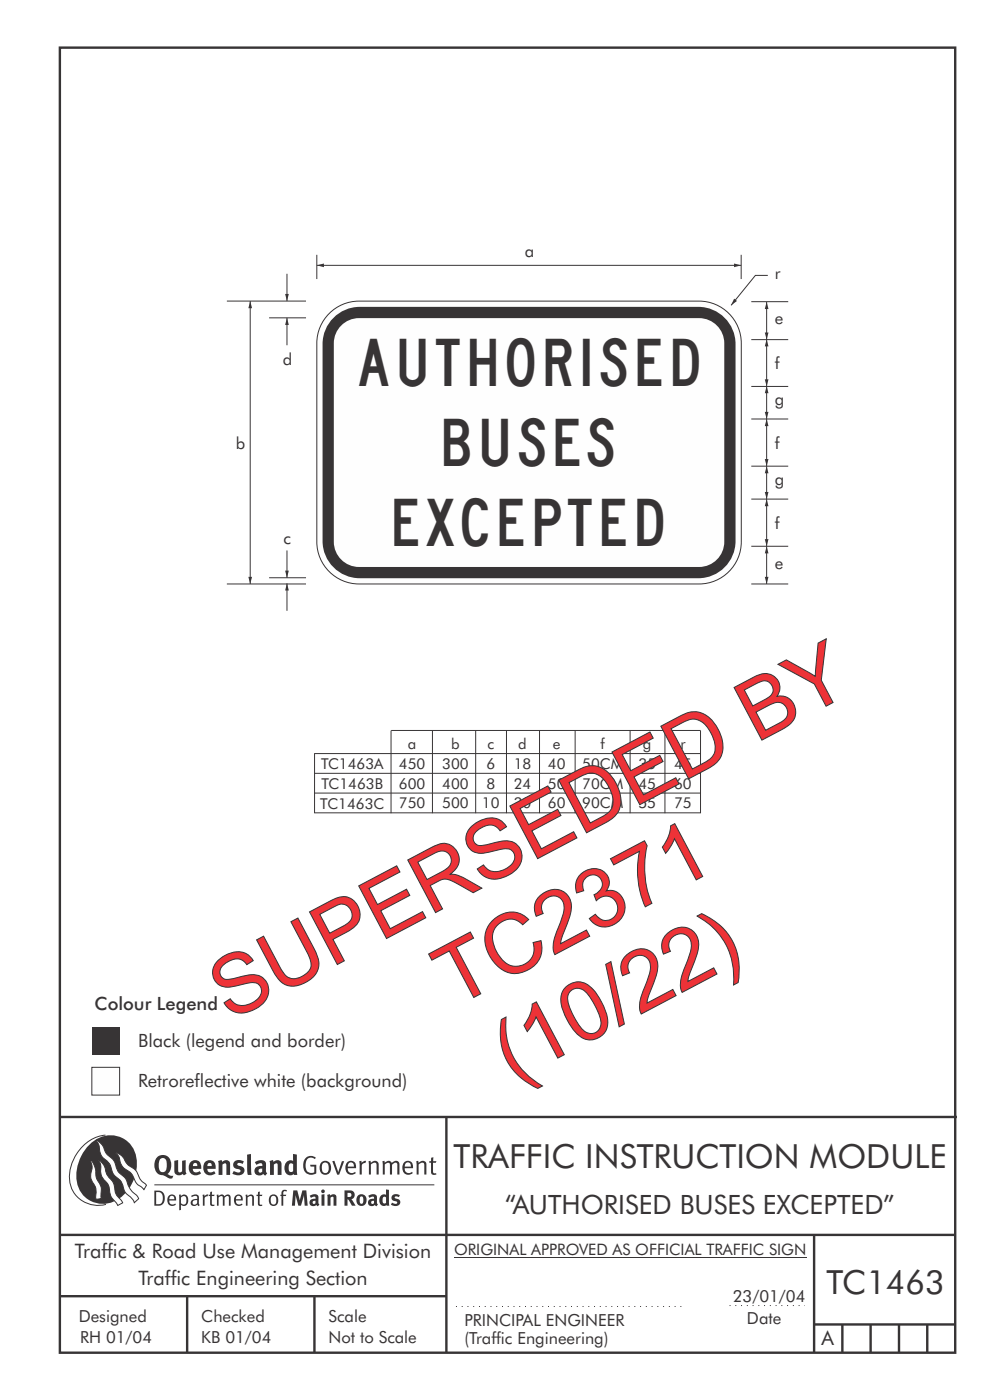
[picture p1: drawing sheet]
<svg xmlns="http://www.w3.org/2000/svg" width="210mm" height="297mm" viewBox="0 0 210 297" stroke-linecap="round" stroke-linejoin="round" font-family="sans-serif">
<g fill="none" stroke="#373435" stroke-width=".51">
<path d="M12.7 10.1h189.9v276.9h-189.9zM12.7 237h190.3M94.7 236.9v50.1M12.7 262h190M12.7 275h82M39.7 275v12M66.7 275v12M172.7 262v25M172.7 281h30M178.7 281v6M184.7 281v6M190.7 281v6"/>
<path d="M196.7 281v6"/>
</g>
<path d="M96.7 277.2h48.5M154.8 277h15.9" fill="none" stroke="#373435" stroke-width=".21" stroke-dasharray=".2 1" stroke-linecap="butt"/>
<path d="M96.3 266.7h74.7" fill="none" stroke="#373435" stroke-width=".21"/>
<g fill="#373435">
<path d="M64.9 245.6a1.61 1.61 0 0 1 2.1 0l-.2 .3a1.17 1.17 0 0 0-1.4-.2 1.17 1.17 0 0 0-.6 1.3 1.42 1.42 0 0 0 1.2 1.9l.7-.2v-1.2h-.8l-.1-.4h1.3v1.8a1.82 1.82 0 0 1-2.2 0 1.82 1.82 0 0 1-.6-2.1l.2-.7z" fill-rule="evenodd"/>
<path d="M68.2 246.5a1.77 1.77 0 0 0 .4 2.7 1.39 1.39 0 0 0 1.4-.5 1.39 1.39 0 0 0 .2-1.5 1.19 1.19 0 0 0-2-.7zM68.5 246.8a.83 .83 0 0 1 1 .1 .83 .83 0 0 1 .2 .9 .75 .75 0 0 1-.6 1.1 .75 .75 0 0 1-.8-.8v-1z" fill-rule="evenodd"/>
<path d="M70.5 246.4l.4-.1 .8 2.4 .8-2.3h.5l-1.1 2.8h-.4z" fill-rule="evenodd"/>
<path d="M73.6 246.7a1.74 1.74 0 0 0 .5 2.5h.9l.5-.3-.2-.3a.89 .89 0 0 1-1.1 .2 .89 .89 0 0 1-.4-1h1.7a1.15 1.15 0 0 0-.4-1.3 1.15 1.15 0 0 0-1.5 .2zM74 246.8a.67 .67 0 0 1 .8-.1 .67 .67 0 0 1 .3 .8h-1.3z" fill-rule="evenodd"/>
<path d="M76.2 246.4l.4-.1 .1 .4 .5-.4h.5l-.2 .5a.61 .61 0 0 0-.8 .6v1.8h-.4z" fill-rule="evenodd"/>
<path d="M78.1 246.4l.5-.1 .1 .4a.89 .89 0 0 1 .9-.4 .89 .89 0 0 1 .7 .7v2.2h-.4v-2.2l-.1-.2-.3-.1-.8 .4v2.1h-.4z" fill-rule="evenodd"/>
<path d="M81.1 246.4l.4-.1 .1 .4a.83 .83 0 0 1 .8-.4 .83 .83 0 0 1 .7 .5 .86 .86 0 0 1 .9-.5 .86 .86 0 0 1 .7 .7v2.2h-.4l-.1-2.3a.5 .5 0 0 0-.8 0l-.2 .2v2.1h-.5v-2.2l-.4-.3-.7 .4v2.1h-.4z" fill-rule="evenodd"/>
<path d="M85.7 246.7a1.74 1.74 0 0 0 .5 2.5h.9l.5-.3-.2-.3a.89 .89 0 0 1-1.1 .2 .89 .89 0 0 1-.4-1h1.7a1.15 1.15 0 0 0-.5-1.3 1.15 1.15 0 0 0-1.4 .2zM86 246.8a.67 .67 0 0 1 .9-.1 .67 .67 0 0 1 .3 .8h-1.3z" fill-rule="evenodd"/>
<path d="M88.3 246.4l.4-.1 .1 .4a.89 .89 0 0 1 .9-.4 .89 .89 0 0 1 .8 .7v2.2h-.5v-2.2l-.1-.2-.3-.1-.8 .4v2.1h-.4z" fill-rule="evenodd"/>
<path d="M91.5 245.6l.4-.1v.9h.7l-.2 .3h-.5v2.1l.1 .1h.5l.1 .3a.71 .71 0 0 1-1.2-.6v-1.9h-.3v-.3h.3z" fill-rule="evenodd"/>
<path d="M37 246.3l.8-.2v2a.46 .46 0 0 0 .2 .6 .46 .46 0 0 0 .6-.2v-2.2l.8-.2v2.4l.2 .5-.6 .4-.2-.3a1.03 1.03 0 0 1-1.2 .2 1.03 1.03 0 0 1-.6-1.1z" fill-rule="evenodd"/>
<path d="M40.4 246.6a1.64 1.64 0 0 0 0 2.2 1.64 1.64 0 0 0 2.3 .1l-.4-.4a.78 .78 0 0 1-.9 .3 .78 .78 0 0 1-.5-.8h1.8a1.37 1.37 0 0 0-.6-1.7 1.37 1.37 0 0 0-1.7 .3zM41.1 246.9a.48 .48 0 0 1 .6-.1 .48 .48 0 0 1 .2 .6h-1z" fill-rule="evenodd"/>
<path d="M43.5 246.6a1.65 1.65 0 0 0-.2 1.9 1.65 1.65 0 0 0 1.9 .8l.5-.4-.3-.4a.78 .78 0 0 1-.9 .3 .78 .78 0 0 1-.5-.8h1.8a1.37 1.37 0 0 0-.6-1.7 1.37 1.37 0 0 0-1.7 .3zM44.1 246.9a.48 .48 0 0 1 .6-.1 .48 .48 0 0 1 .2 .6h-.9z" fill-rule="evenodd"/>
<path d="M46.3 246.3l.7-.2 .1 .4a.95 .95 0 0 1 1-.3 .95 .95 0 0 1 .7 .8v2.3h-.8v-2.3l-.3-.2-.5 .3v2.2h-.8z" fill-rule="evenodd"/>
<path d="M49.7 246.5a1.73 1.73 0 0 1 2-.1l-.2 .5-.6-.2a.42 .42 0 0 0-.6 .3l.2 .3a1.23 1.23 0 0 1 1.4 1 1.47 1.47 0 0 1-2.3 .9l-.3-.2 .3-.6 .7 .3a.47 .47 0 0 0 .7-.3 .87 .87 0 0 0-1-.5l-.4-.2-.1-.4z" fill-rule="evenodd"/>
<path d="M54.1 246.6l.3 .5 .3-.1a.62 .62 0 0 1 .9 0l.1 .4a1.21 1.21 0 0 0-1.4 .3 1.21 1.21 0 0 0-.1 1.3 1.19 1.19 0 0 0 1.6 .1l.5 .3 .4-.5-.3-.3v-1.4a.96 .96 0 0 0-1.3-1zM55 248l.6-.1v.7a.43 .43 0 0 1-.6 .1 .43 .43 0 0 1 0-.7z" fill-rule="evenodd"/>
<path d="M57.2 246.3l.7-.2 .1 .4a.95 .95 0 0 1 1-.3 .95 .95 0 0 1 .7 .8v2.3h-.8v-2.3l-.2-.2-.6 .3v2.2h-.8z" fill-rule="evenodd"/>
<path d="M62.2 244.8v1.5a1.29 1.29 0 0 0-1.4 .2 1.29 1.29 0 0 0-.5 1.3 1.24 1.24 0 0 0 .6 1.3 1.24 1.24 0 0 0 1.4 0l.1 .2h.7l-.1-4.3zM61.5 246.9l.4-.1 .3 .2v1.5l-.3 .1a.48 .48 0 0 1-.6-.4 1.52 1.52 0 0 1 .2-1.3z" fill-rule="evenodd"/>
<path d="M52.4 245l.8-.2 .2 4.5h-.8l-.1-.2z" fill-rule="evenodd"/>
</g>
<path d="M22.4 240.8a9 9 0 0 0-7.4 10.9 6.2 6.2 0 0 0 7.5 3.8M32.7 251.4h59.4" fill="none" stroke="#373435" stroke-width=".21"/>
<path d="M19.1 242.7a5.7 5.7 0 0 1 6.5-1.4 5.7 5.7 0 0 1 3.4 5.7 8.6 8.6 0 0 1-6.2 8.3 5.7 5.7 0 0 1-6.5-7 9.9 9.9 0 0 1 2.8-5.6z" fill-rule="evenodd" fill="#373435"/>
<path d="M24.5 244.5a3.1 3.1 0 0 1 2.3 2.2l.7 .7a3.2 3.2 0 0 1 2 2.4l.4 .6 1.2 1.1-.6 .9-.2-.3a3.5 3.5 0 0 1-1.9-2.1 3.8 3.8 0 0 0-2.1-2.2 3.5 3.5 0 0 1-1-2.2zM20.4 241.9a3.4 3.4 0 0 1 1.9 2.5l.7 .8a3.3 3.3 0 0 1 1.7 2.6 4.4 4.4 0 0 0 1.7 2l.3 .3a6.1 6.1 0 0 0 2.5 3.7l.2 .5-.9 .9a6.1 6.1 0 0 0-1.9-2.2l-.4-.8a3.6 3.6 0 0 0-1.9-2.8l-.6-1a3.6 3.6 0 0 0-1.9-2.8 3.7 3.7 0 0 1-.8-2.4zM21 246.1a3.4 3.4 0 0 1 1.5 2.7l.6 1a3.8 3.8 0 0 1 1.4 3.1l.3 .7 1.2 1.6-1 .6-.5-.8a3.2 3.2 0 0 1-1.3-2.8 4.3 4.3 0 0 0-1.4-2.2 4.7 4.7 0 0 1-.5-2.9zM19.2 246.1a5.1 5.1 0 0 1 1.2 3.7l.3 .7a3.1 3.1 0 0 1 .7 3l.1 .8-1.1 .2-.1-.8a3.5 3.5 0 0 0-.9-3.3 3.6 3.6 0 0 1 .1-2.5z" fill-rule="evenodd" fill="#fefefe" stroke="#373435" stroke-width=".21"/>
<g fill="#373435">
<path d="M33.4 245.5a2.51 2.51 0 0 0 .4 3.7l.8 .1a2.78 2.78 0 0 0 2 .7l.2-.6h-.6l-.7-.3a2.56 2.56 0 0 0 0-3.8 1.83 1.83 0 0 0-2.1 .2zM34 245.9a.87 .87 0 0 1 1 0 .87 .87 0 0 1 .4 .9v.4a1.17 1.17 0 0 1-.9 1.5l-.3-.1a2.38 2.38 0 0 1-.2-2.7z" fill-rule="evenodd"/>
<path d="M33.1 252.9v2.6a1.12 1.12 0 0 0 1.2-.3 1.12 1.12 0 0 0 .2-1.2l-.1-.5-.3-.4zM32.7 252.6h1.1a1.67 1.67 0 0 1 1.2 1.6 1.67 1.67 0 0 1-1.3 1.6h-1zM36.1 253.9l-.2 .5h1.1a.55 .55 0 0 0-.3-.6 .55 .55 0 0 0-.6 .1zM35.8 253.7a.95 .95 0 0 1 1.2-.1 .95 .95 0 0 1 .4 1.1h-1.5a.72 .72 0 0 0 .4 .8 .72 .72 0 0 0 .9-.2l.1 .3a1.15 1.15 0 0 1-1.5 0 1.15 1.15 0 0 1-.2-1.5zM38.4 254.1v1.2a.7 .7 0 0 0 .9 .1 .7 .7 0 0 0 .2-.9 .61 .61 0 0 0-.4-.7 .61 .61 0 0 0-.7 .3zM38 253.5l.3-.1 .1 .4a.95 .95 0 0 1 1.2-.2 .95 .95 0 0 1 .3 1.2 .92 .92 0 0 1-.5 .9 .92 .92 0 0 1-1-.1v1.1l-.4 .1zM40.9 254.8a.5 .5 0 0 0 .2 .8 .5 .5 0 0 0 .7-.4v-.6zM40.5 253.7a1 1 0 0 1 1.7 .3v1.4l.2 .2-.2 .3-.3-.3a.78 .78 0 0 1-1.4-.1 .78 .78 0 0 1 .8-1.1h.5a.58 .58 0 0 0-.3-.7 .58 .58 0 0 0-.7 .2zM43 253.5l.3-.1 .1 .4 .3-.3 .5-.1-.2 .4a.52 .52 0 0 0-.6 .5v1.5h-.4zM44.6 252.9l.4-.1-.1 .7h.6l-.1 .3h-.5v1.5a.35 .35 0 0 0 .6 .3v.2a.57 .57 0 0 1-.6 .1 .57 .57 0 0 1-.3-.5v-1.6h-.3v-.3h.3zM45.9 253.5l.4-.1 .1 .4 .2-.2a.64 .64 0 0 1 1 .2 .7 .7 0 0 1 .8-.4 .7 .7 0 0 1 .5 .6v1.8h-.3v-1.7l-.3-.4-.7 .4v1.7h-.3v-1.6a.38 .38 0 0 0-.3-.5 .38 .38 0 0 0-.5 .2l-.1 .2v1.7h-.4zM50.2 253.9l-.2 .5h1.1a.55 .55 0 0 0-.2-.6 .55 .55 0 0 0-.7 .1zM49.9 253.7a.95 .95 0 0 1 1.2-.1 .95 .95 0 0 1 .4 1.1h-1.5a.72 .72 0 0 0 .4 .8 .72 .72 0 0 0 .9-.2l.1 .3a1.15 1.15 0 0 1-1.5 0 1.15 1.15 0 0 1-.2-1.5zM52.1 253.5l.3-.1 .1 .4a.72 .72 0 0 1 .8-.4 .72 .72 0 0 1 .6 .6v1.8h-.4v-1.6a.45 .45 0 0 0-.3-.5 .45 .45 0 0 0-.5 .2l-.2 .2v1.7h-.3zM54.7 252.9l.4-.1v.7h.6l-.1 .3h-.5v1.5a.35 .35 0 0 0 .5 .3v.2a.57 .57 0 0 1-.6 .1 .57 .57 0 0 1-.3-.5v-1.6h-.3v-.3h.3zM57.6 253.9l-.2 .7a.65 .65 0 0 0 .3 .8 .65 .65 0 0 0 .8-.2l.1-.1a.93 .93 0 0 0-.7-1.4zM57.3 253.7a1.12 1.12 0 0 1 1.4 0 1.12 1.12 0 0 1 .3 1.5 1.01 1.01 0 0 1-1.3 .6 1.01 1.01 0 0 1-.7-1.2zM59.9 252.6l.5-.2 .5 .2-.1 .2-.4-.1-.3 .2v.6h.6l-.1 .3h-.5v2h-.4v-2h-.2v-.3h.2zM62.2 252.6l-.3 3.2h.7l.1-2.3 .6 2.3h.6l.6-2.3 .1 2.3h.7l-.3-3.2h-.9l-.5 2.1-.5-2.1zM65.7 253.7l.3 .4a.51 .51 0 0 1 .5-.3 .51 .51 0 0 1 .4 .4v.1a.88 .88 0 0 0-1.1 .4 .88 .88 0 0 0 .2 1.1 .9 .9 0 0 0 1.1-.2l.3 .3 .4-.4-.2-.2v-1.1a.87 .87 0 0 0-.5-.8 .87 .87 0 0 0-1 .1zM66.4 254.8h.5v.5l-.1 .1h-.3l-.2-.1zM68.2 253.5v2.3h.6v-2.4zM68.1 252.8a.4 .4 0 0 0 .8 0 .4 .4 0 0 0-.8 0zM69.4 253.5l.1 2.3h.6v-1.7a.33 .33 0 0 1 .4-.2 .33 .33 0 0 1 .3 .4v1.5h.6v-1.7a.75 .75 0 0 0-.6-.7 .75 .75 0 0 0-.8 .3v-.3zM73.1 252.6v3.2h.6v-1.3l.3 .2 .7 1.1h.7l-.9-1.4a.94 .94 0 0 0 .7-1 .94 .94 0 0 0-.9-.8zM73.7 253.1a.51 .51 0 0 1 .8 .1 .51 .51 0 0 1-.2 .7l-.6 .1zM75.9 253.7a1.19 1.19 0 0 0-.1 1.7 1.19 1.19 0 0 0 1.8 0 1.19 1.19 0 0 0-.1-1.6 1.19 1.19 0 0 0-1.6-.1zM76.5 253.9l.2-.1a.99 .99 0 0 1 0 1.6 1.06 1.06 0 0 1-.2-1.5zM78.1 253.7l.3 .4a.51 .51 0 0 1 .5-.3 .51 .51 0 0 1 .5 .4v.1a.88 .88 0 0 0-1.2 .4 .88 .88 0 0 0 .2 1.1 .9 .9 0 0 0 1.1-.2l.3 .3 .4-.4-.2-.2v-1.1a.87 .87 0 0 0-.5-.8 .87 .87 0 0 0-1 .1zM78.9 254.8h.4v.5l-.1 .1h-.3l-.1-.1zM81.9 252.3v1.2a1.2 1.2 0 0 0-1.4 .6 1.2 1.2 0 0 0 .2 1.4l.5 .3 .8-.1v.1h.6l-.1-3.4zM81.4 253.9l.5 .1-.1 1.2a.46 .46 0 0 1-.5 0 .46 .46 0 0 1-.1-.5zM83.3 253.6a.79 .79 0 0 0-.1 .9 .79 .79 0 0 0 .9 .4 .33 .33 0 0 1 0 .5 .33 .33 0 0 1-.5 0l-.4-.3-.3 .5a1.15 1.15 0 0 0 1.2 .3 1.15 1.15 0 0 0 .8-1 1.49 1.49 0 0 0-1.2-.8 .4 .4 0 0 1 .3-.3 .4 .4 0 0 1 .4 .1l.2 .1 .2-.4a1.47 1.47 0 0 0-1.5 0z" fill-rule="evenodd"/>
<path d="M19.5 217.9h5.9v5.9h-5.9z" fill-rule="evenodd"/>
</g>
<path d="M19.5 226.4h5.9v5.9h-5.9z" fill-rule="evenodd" fill="#fefefe" stroke="#373435" stroke-width=".21"/>
<g fill="none" stroke="#373435" stroke-width=".21">
<path d="M159.4 72.1h7.8M159.4 64h7.8M159.4 98.9h7.8M159.4 88.9h7.8M159.4 82h7.8M159.4 115.9h7.8M159.4 105.9h7.8M66.7 159.9h81.9M66.7 159.8v12.7M83 155v17.5M83 155h65.6M91.7 155v17.5"/>
<path d="M100.9 155v17.5M107.4 155v17.5M114.4 155v17.5M122 155v17.5M133.7 155v17.5M141.1 155v17.5M148.6 155v17.5M66.7 172.5h81.9M66.7 168.3h81.9M66.7 164.1h81.9"/>
</g>
<path d="M69.8 66.5a8.9 8.9 0 0 1 6.3-2.6h72.2a9 9 0 0 1 8.9 8.9v42.2a9 9 0 0 1-8.9 8.9h-72.2a9 9 0 0 1-8.9-8.9v-42.2a8.9 8.9 0 0 1 2.6-6.3z" fill-rule="evenodd" fill="#fefefe" stroke="#373435" stroke-width=".21"/>
<path d="M70.7 67.4a7.9 7.9 0 0 1 5.6-2.3h71.9a7.9 7.9 0 0 1 7.8 7.9v41.8a7.9 7.9 0 0 1-7.8 7.9h-71.9a7.9 7.9 0 0 1-7.9-7.9v-41.8a7.9 7.9 0 0 1 2.3-5.6z" fill-rule="evenodd" fill="#373435"/>
<path d="M72.4 69.1a5.3 5.3 0 0 1 3.7-1.6h72.2a5.4 5.4 0 0 1 5.3 5.3v42.2a5.4 5.4 0 0 1-5.3 5.3h-72.2a5.4 5.4 0 0 1-5.3-5.3v-42.2a5.3 5.3 0 0 1 1.6-3.7z" fill-rule="evenodd" fill="#fefefe"/>
<path d="M162.6 115.9v8" fill="none" stroke="#373435" stroke-width=".21"/>
<g fill="#373435">
<path d="M162.6 115.9l.4 1.5h-.8z"/>
<path d="M162.2 122.4h.8l-.4 1.5z"/>
</g>
<path d="M162.6 64.1v8" fill="none" stroke="#373435" stroke-width=".21"/>
<g fill="#373435">
<path d="M162.6 64.1l.4 1.5h-.8z"/>
<path d="M162.2 70.5h.8l-.4 1.6z"/>
</g>
<path d="M162.6 105.9v10" fill="none" stroke="#373435" stroke-width=".21"/>
<g fill="#373435">
<path d="M162.6 105.9l.4 1.5h-.8z"/>
<path d="M162.2 114.4h.8l-.4 1.5z"/>
</g>
<path d="M162.6 88.9v10" fill="none" stroke="#373435" stroke-width=".21"/>
<g fill="#373435">
<path d="M162.6 88.9l.4 1.5h-.8z"/>
<path d="M162.2 97.4h.8l-.4 1.5z"/>
</g>
<path d="M162.6 72v10" fill="none" stroke="#373435" stroke-width=".21"/>
<g fill="#373435">
<path d="M162.6 72l.4 1.5h-.8z"/>
<path d="M162.2 80.5h.8l-.4 1.5z"/>
</g>
<path d="M162.6 98.9v7" fill="none" stroke="#373435" stroke-width=".21"/>
<g fill="#373435">
<path d="M162.6 98.9l.4 1.5h-.8z"/>
<path d="M162.2 104.4h.8l-.4 1.5z"/>
</g>
<path d="M162.6 81.9v7" fill="none" stroke="#373435" stroke-width=".21"/>
<g fill="#373435">
<path d="M162.6 81.9l.4 1.5h-.8z"/>
<path d="M162.2 87.4h.8l-.4 1.5z"/>
</g>
<path d="M67.2 56.3h90M157.2 54.1v5.1" fill="none" stroke="#373435" stroke-width=".21"/>
<g fill="#373435">
<path d="M67.2 56.3l1.5-.4v.8z"/>
<path d="M155.7 55.9l1.5 .4-1.5 .4z"/>
</g>
<path d="M162.9 58.4h-2.7l-5.1 6.4" fill="none" stroke="#373435" stroke-width=".21"/>
<path d="M155.7 63.4l.6 .5-1.2 .9z" fill="#373435"/>
<path d="M67.2 54.1v5.1M60.9 123.8v5.8M159.4 123.9h7.8" fill="none" stroke="#373435" stroke-width=".21"/>
<path d="M60.9 123.8l.4 1.5h-.8z" fill="#373435"/>
<path d="M48.1 63.9h16.8M57.1 67.4h7.8M60.9 67.4v5.9M48.1 123.9h16.8M57.1 122.6h7.8" fill="none" stroke="#373435" stroke-width=".21"/>
<path d="M60.9 67.4l.4 1.5h-.8z" fill="#373435"/>
<path d="M60.9 58.1v5.8" fill="none" stroke="#373435" stroke-width=".21"/>
<path d="M60.5 62.4h.8l-.4 1.5z" fill="#373435"/>
<path d="M60.9 116.8v5.8" fill="none" stroke="#373435" stroke-width=".21"/>
<path d="M60.5 121.1h.8l-.4 1.5z" fill="#373435"/>
<path d="M53.1 63.9v60" fill="none" stroke="#373435" stroke-width=".21"/>
<g fill="#373435">
<path d="M53.1 63.9l.4 1.5h-.8z"/>
<path d="M52.7 122.4h.8l-.4 1.5z"/>
</g>
<g font-size="17.6" fill="#ed3237">
<text x="96.5" y="213.8" transform="rotate(-28 96.5 213.8)">TC2371</text>
<text x="48.7" y="216.7" transform="rotate(-28 48.7 216.7)">SUPERSEDED BY</text>
<text x="108.7" y="229.6" transform="rotate(-28 108.7 229.6)">(10/22)</text>
</g>
<g font-size="10" fill="#373435">
<text x="76.2" y="82">AUTHORISED</text>
<text x="94.3" y="98.9">BUSES</text>
<text x="83.7" y="115.9">EXCEPTED</text>
</g>
<g font-size="7.1" fill="#373435">
<text x="96.2" y="247.8">TRAFFIC INSTRUCTION MODULE</text>
<text x="175.3" y="274.5">TC1463</text>
</g>
<text font-size="5.6" fill="#373435" x="107.1" y="257.6">“AUTHORISED BUSES EXCEPTED”</text>
<g font-size="4.2" fill="#373435">
<text x="15.9" y="267">Traffic &amp; Road Use Management Division</text>
<text x="29.4" y="272.6">Traffic Engineering Section</text>
<text x="174.3" y="285.4">A</text>
</g>
<g font-size="3.9" fill="#373435">
<text x="20.1" y="214.3">Colour Legend</text>
<text x="29.3" y="222.1">Black (legend and border)</text>
<text x="29.3" y="230.6">Retroreflective white (background)</text>
</g>
<g font-size="3.5" fill="#373435">
<text x="111.3" y="54.6">a</text>
<text x="164.4" y="59.1">r</text>
<text x="164.4" y="68.8">e</text>
<text x="60" y="77.4">d</text>
<text x="164.4" y="78.3">f</text>
<text x="164.4" y="85.8">g</text>
<text x="50.1" y="95.2">b</text>
<text x="164.4" y="95.3">f</text>
<text x="164.4" y="102.8">g</text>
<text x="164.4" y="112.2">f</text>
<text x="60.1" y="115.5">c</text>
<text x="164.4" y="120.7">e</text>
<text x="16.7" y="280.4">Designed</text>
<text x="42.7" y="280.4">Checked</text>
<text x="69.7" y="280.4">Scale</text>
<text x="98.5" y="281.4">PRINCIPAL ENGINEER</text>
<text x="155.4" y="276.3">23/01/04</text>
<text x="158.5" y="281">Date</text>
<text x="17" y="284.8">RH 01/04</text>
<text x="42.7" y="284.8">KB 01/04</text>
<text x="69.7" y="285">Not to Scale</text>
<text x="98.5" y="285.1">(Traffic Engineering)</text>
</g>
<text font-size="3.4" fill="#373435" x="96.3" y="266.3">ORIGINAL APPROVED AS OFFICIAL TRAFFIC SIGN</text>
<g font-size="3.2" fill="#373435">
<text x="86.5" y="159">a</text>
<text x="95.7" y="159">b</text>
<text x="103.4" y="159">c</text>
<text x="109.9" y="159">d</text>
<text x="117.3" y="159">e</text>
<text x="127.4" y="159">f</text>
<text x="136.4" y="159">g</text>
<text x="144.3" y="159">r</text>
<text x="68.1" y="163.2">TC1463A</text>
<text x="68.2" y="167.4">TC1463B</text>
<text x="84.6" y="163.2">450</text>
<text x="84.6" y="167.3">600</text>
<text x="93.8" y="163.2">300</text>
<text x="93.8" y="167.3">400</text>
<text x="103.2" y="163.2">6</text>
<text x="103.2" y="167.3">8</text>
<text x="109" y="163.2">18</text>
<text x="109" y="167.3">24</text>
<text x="116.2" y="163.2">40</text>
<text x="116.2" y="167.3">50</text>
<text x="123.5" y="163.2">50CM</text>
<text x="123.5" y="167.3">70CM</text>
<text x="135.4" y="163.2">35</text>
<text x="135.4" y="167.3">45</text>
<text x="143" y="163.2">45</text>
<text x="143" y="167.3">60</text>
<text x="67.9" y="171.6">TC1463C</text>
<text x="84.6" y="171.5">750</text>
<text x="93.8" y="171.5">500</text>
<text x="102.2" y="171.5">10</text>
<text x="109" y="171.5">30</text>
<text x="116.2" y="171.5">60</text>
<text x="123.5" y="171.5">90CM</text>
<text x="135.4" y="171.5">55</text>
<text x="143" y="171.5">75</text>
</g>
</svg>
